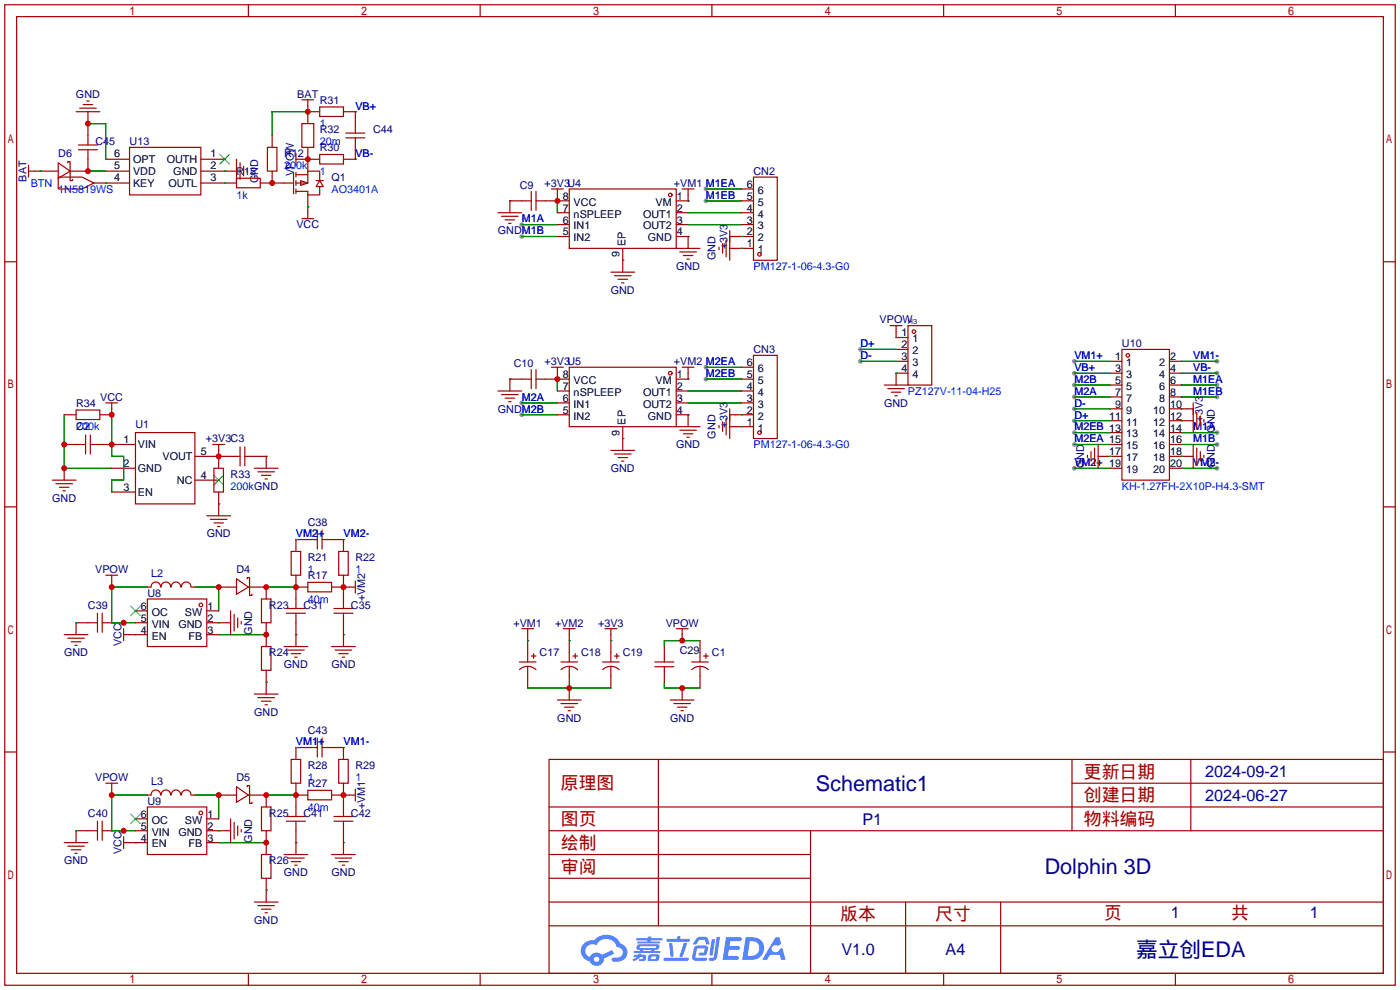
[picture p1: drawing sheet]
<svg xmlns="http://www.w3.org/2000/svg" width="299mm" height="212mm" viewBox="0 0 299 212" stroke-linecap="round" stroke-linejoin="round" font-family="sans-serif">
<g fill="#999">
<circle cx="111.5" cy="48" r=".51"/>
<circle cx="111.5" cy="50.5" r=".51"/>
<circle cx="111.5" cy="88.6" r=".51"/>
<circle cx="111.5" cy="86.1" r=".51"/>
<circle cx="183.9" cy="74.7" r=".51"/>
<circle cx="183.9" cy="77.2" r=".51"/>
<circle cx="150.9" cy="40.4" r=".51"/>
<circle cx="150.9" cy="78.5" r=".51"/>
<circle cx="150.9" cy="81" r=".51"/>
<circle cx="150.9" cy="42.9" r=".51"/>
<circle cx="260.1" cy="82.3" r=".51"/>
<circle cx="260.1" cy="84.8" r=".51"/>
<circle cx="229.6" cy="95" r=".51"/>
<circle cx="229.6" cy="92.5" r=".51"/>
<circle cx="229.6" cy="82.3" r=".51"/>
<circle cx="229.6" cy="84.8" r=".51"/>
<circle cx="260.1" cy="95" r=".51"/>
<circle cx="260.1" cy="92.5" r=".51"/>
<circle cx="229.6" cy="100.1" r=".51"/>
<circle cx="260.1" cy="100.1" r=".51"/>
<circle cx="229.6" cy="77.2" r=".51"/>
<circle cx="260.1" cy="77.2" r=".51"/>
<circle cx="229.6" cy="79.8" r=".51"/>
<circle cx="260.1" cy="79.8" r=".51"/>
<circle cx="229.6" cy="87.4" r=".51"/>
<circle cx="229.6" cy="89.9" r=".51"/>
</g>
<g fill="none" stroke="#a10000" stroke-width=".25">
<path d="M1 1h297.2v209.6h-297.2zM3.6 3.6h292.1v204.4h-292.1zM53.1 1v2.6M102.6 1v2.6M152.1 1v2.6M201.7 1v2.6M251.2 1v2.6M1 55.9h2.6M295.7 55.9h2.5M1 108.3h2.6M295.7 108.3h2.5M1 160.7h2.6"/>
<path d="M117.3 162.3h178.4v45.7h-178.4zM117.3 177.5h178.4M117.3 172.5h178.4M140.7 162.3v35.6M173.2 177.5v30.5M229.1 162.3v15.2M229.1 167.4h66.6M254.5 162.3v15.2M295.7 160.7h2.5M117.3 182.6h55.9M117.3 197.9h178.4M117.3 192.8h178.4"/>
<path d="M117.3 187.7h55.9M193.5 192.8v15.2M213.9 192.8v15.2M53.1 208v2.6M102.6 208v2.6M152.1 208v2.6M201.7 208v2.6M251.2 208v2.6"/>
</g>
<g fill="#5487ff">
<path d="M155.2 200.3h2.6a.48 .48 0 0 1 .7 .4 .48 .48 0 0 1-.6 .4h-1.8l-.2 1.1h1.9a.43 .43 0 0 1 .4 .4 .43 .43 0 0 1-.5 .4h-1.9l-.2 1.3h1.7a.45 .45 0 0 1 .5 .2 .45 .45 0 0 1-.1 .6h-3.3z"/>
<path d="M165.7 200.3h.9l.4 1.5-.8 .3a.84 .84 0 0 0-1.2 .3 .84 .84 0 0 0 .4 1.1 .84 .84 0 0 0 1.1-.4l.1-.2 .6-.3 .7 2.5h-1l-.2-1h-2.1l-.6 1h-1.1z"/>
<path d="M152.1 200.8h.7l-.5 3.1a.36 .36 0 0 1-.3 .3 .36 .36 0 0 1-.4-.3z"/>
<path d="M153.2 200.2h.7l-.6 4.3a1.13 1.13 0 0 1-1.8 .6l.2-.4h.7l.2-.2z"/>
<path d="M148.9 200.6l.6-.4h1a.77 .77 0 0 1 .9 .5l.3 1-.2 .2h-.5l-.3-.9-.2-.2-1 .1-.7 1-.6-.1-.1-.2z"/>
<path d="M148.4 202.4l.6-.3h1.7a.81 .81 0 0 1 .7 .5 .81 .81 0 0 1-.2 .8 .81 .81 0 0 1-.9 .8h-.7a.32 .32 0 0 1-.3-.3 .32 .32 0 0 1 .4-.3h.7l.2-.9-1.6 .1-.4 1.8 2.2 .1a.32 .32 0 0 1 .3 .4 .32 .32 0 0 1-.4 .2h-2.2l-.5-.3-.1-.5z"/>
<path d="M141.9 204.7h5a.33 .33 0 0 1 .3 .3 .33 .33 0 0 1-.3 .3h-4.9l-.2-.1z"/>
<path d="M146.1 201.5h.8l-.7 2a.98 .98 0 0 1-.7 1.1l-.3-.3z"/>
<path d="M143 201.6h.7l.3 2.5a.34 .34 0 0 1-.3 .4 .34 .34 0 0 1-.4-.3z"/>
<path d="M142.5 200.7h2.1l.3-.6h.6l-.1 .6h1.7a.32 .32 0 0 1 .4 .3 .32 .32 0 0 1-.4 .3h-4.5l-.2-.2z"/>
<path d="M135.5 204.1h.9l.1-.3h.6v.3h.8a.82 .82 0 0 1-.5 1.3h-.8v-.4l.7-.1 .1-.3a.68 .68 0 0 0-1 .4l-1.1 .4-.1-.4 .9-.5h-.7z"/>
<path d="M136 200.5h2.4l.1-.3h.7v.3h2.2l.2 .3-.2 .2h-2.3v.2h1.8l.2 .3-.2 .1h-4.5l-.1-.4h2l.1-.2h-2.3l-.1-.2z"/>
<path d="M159.4 200.3l-.8 4.9h1.7a2.5 2.5 0 0 0 3-2.5 2.5 2.5 0 0 0-3.1-2.4zM160.3 201.1a1.61 1.61 0 0 1 2 1.5 1.61 1.61 0 0 1-1.8 1.7h-.7z"/>
<path d="M136.2 202a.55 .55 0 0 0-.2 .8 .55 .55 0 0 0 .7 .2l.1 .3h-1.3v.3l5.4 .1 .3-.2-.2-.2h-1.2l.2-.3a.7 .7 0 0 0 .8-.3 .7 .7 0 0 0 0-.8l-4.2-.1zM136.8 202.3l3.3-.1 .1 .1-.2 .3h-3.2zM137.5 203h1.7l-.2 .3h-1.4z"/>
<path d="M138.6 204.2a1.05 1.05 0 0 0 0 1.2 2.91 2.91 0 0 0 2.2-.2 .98 .98 0 0 0 0-1.2h-1.6zM139.2 204.5l.9-.1 .1 .4-.2 .2-.8-.1z"/>
<path d="M124.9 201.6a2.23 2.23 0 0 0-.7 2.3 2.23 2.23 0 0 0 1.8 1.6 1.58 1.58 0 0 0 1.8 .9 1.58 1.58 0 0 0 1.3-1.5l2.2-1.1-.5-.7-2.1 1a1.65 1.65 0 0 0-2.7 .4 1.45 1.45 0 0 1-.8-1.9 1.45 1.45 0 0 1 2-.7l.3 .1a2.3 2.3 0 0 1 2.3-1.3 2.3 2.3 0 0 1 2 1.7 1.12 1.12 0 0 1 1.3 1 1.12 1.12 0 0 1-1.1 1.2h-.7a.45 .45 0 0 0-.6 .4 .45 .45 0 0 0 .5 .5 2.21 2.21 0 0 0 2.2-.5 2.21 2.21 0 0 0 .5-2.3 2.13 2.13 0 0 0-1.3-1.1 3.3 3.3 0 0 0-5.6-.7l-1.1 .1zM127 205a.57 .57 0 0 1 1.1 0 .57 .57 0 0 1-1.1 0z"/>
</g>
<g fill="none" stroke="#008700" stroke-width=".25">
<path d="M8.6 36.6h.1M18.8 26.4h3.8v7.6M18.8 36.6h3.8M22.6 39.1h.1M48 36.6h.1M48 39.1h.1M58.2 39.1h.1M65.8 34h.1M65.8 23.9h-7.6v5.1M75.9 34h.1M75.9 23.9h.1M65.8 44.2h.1"/>
<path d="M109 42.9h.1M111.5 48h7.6M111.5 50.5h7.6M119.1 42.9v2.6M133.1 55.6h.1M147.1 42.9h.1M147.1 50.5h.1M147.1 48h11.4M147.1 45.5h11.4M150.9 40.4h7.6M150.9 42.9h7.6M158.5 53.1h.1"/>
<path d="M158.5 50.5h.1M150.9 78.5h7.6M183.9 74.7h7.6M183.9 77.2h7.6M191.5 72.1h.1M191.5 79.8h.1M229.6 77.2h7.6M229.6 79.8h7.6M252.5 77.2h7.6M252.5 79.8h7.6M13.7 88.6v11.5h10.2M23.9 88.6v8.9h2.5v5.1h-2.5v2.6"/>
<path d="M46.7 97.5h.1M56.9 97.5h.1M109 81h.1M111.5 88.6h7.6M111.5 86.1h7.6M119.1 81v2.6M133.1 93.7h.1M147.1 88.6h.1M147.1 81h.1M147.1 86.1h11.4M147.1 83.6h11.4M150.9 81h7.6"/>
<path d="M158.5 91.2h.1M158.5 88.6h.1M229.6 82.3h7.6M229.6 84.8h7.6M229.6 95h7.6M229.6 92.5h7.6M229.6 87.4h7.6M229.6 89.9h7.6M237.2 97.5h.1M252.5 89.9h.1M252.5 87.4h.1M252.5 97.5h.1"/>
<path d="M252.5 82.3h7.6M252.5 84.8h7.6M252.5 95h7.6M252.5 92.5h7.6M46.7 107.7h.1M63.2 115.3h.1M73.4 115.3h.1M229.6 100.1h7.6M252.5 100.1h7.6M16.3 133.1h.1M29 135.6h.1M31.5 125.5h-7.6v7.6h5.1"/>
<path d="M41.7 125.5h5v5.1M46.7 133.1h.1M46.7 135.6h10.2M56.9 125.5h6.3M63.2 135.6h.1M73.4 125.5h.1M73.4 135.6h.1M112.8 136.9h.1M121.7 136.9h.1M130.6 136.9h.1M149.6 136.9h-7.6v1.3M56.9 145.8h.1"/>
<path d="M63.2 159.8h.1M73.4 159.8h.1M112.8 147.1h17.8M142 145.8v1.3h7.6M16.3 177.5h.1M31.5 169.9h-7.6v7.6h5.1M41.7 169.9h5v5.1M46.7 177.5h.1M56.9 169.9h6.3M73.4 169.9h.1M29 180.1h.1M46.7 180.1h10.2"/>
<path d="M56.9 190.2h.1M63.2 180.1h.1M73.4 180.1h.1"/>
</g>
<g fill="none" stroke="#a10000" stroke-width=".25">
<path d="M6.1 36.6h6.3M6.1 35.3v2.5M12.4 37.8h5.1l2.6 1.3-2.6 1.3h-5.1zM12.4 34.8l2.6 1.8-2.6 1.5zM14.5 34.8v-.3h.5v2.1M15 36.6v2h.5v-.2M16.3 23.9h5M16.8 32h4M16.8 31h4M17 23.1h3.6M17.8 22.4h2M18.5 21.6h.5"/>
<path d="M18.8 32v4.6h-3.8M18.8 23.9v7.1M20.1 39.1h7.6M22.6 34h5.1M22.6 36.6h5.1M27.7 31.5h15.2v10.2h-15.2zM42.9 34h5.1M42.9 36.6h7.6M50.5 38.1h5.1v2h-5.1zM50.5 34v5.1h-7.6M51.3 34.8v3.6M52.1 35.6v2"/>
<path d="M52.8 36.3v.5M55.6 39.1h7.1M57.1 31.5h2.1v5.1h-2.1zM58.2 29v2.5M58.2 36.6v2.5M62.7 36.8v4.6M63.2 37.3h2.6M63.2 32.8v2.5M63.2 36.8v1M63.2 38.6v1M63.2 34h5.1M64.3 38.6l1.5 .5-1.5 .5z"/>
<path d="M64.5 26.4h2.6v5.1h-2.6zM64.5 21.3h2.6M65.8 36.6h2.5v2M65.8 36.6v2.5h-2.6M65.8 21.3v5.1M65.8 31.5v5.1M65.8 23.9h2.5M67.6 38.6h1.5M68.3 33h5.1v2.1h-5.1zM68.3 22.9h5.1v2h-5.1zM68.3 38.6l.8 1.3h-1.5zM68.3 39.9v1.8h-2.5v-.8h-2.6"/>
<path d="M73.4 23.9h2.5v4.5M73.9 29.5h4.1M73.9 28.4h4.1M75.9 29.5v4.5h-2.5M161 37.8h5.1v17.8h-5.1zM63.2 40.4v1M64.5 46.7h2.6M65.8 41.7v5M106.4 45.5h5.1M107.2 46.2h3.5M107.9 47h2.1M108.7 47.8h.5"/>
<path d="M113.5 42.9h-4.5v2.6M113.5 40.9v4.1M114.6 42.9h7.1M114.6 40.9v4.1M117.9 40.4h2.5M119.1 45.5h2.6M119.1 48h2.6M119.1 50.5h2.6M119.1 40.4v2.5M121.7 40.4h22.8v12.7h-22.8zM130.6 58.2h5M131.3 58.9h3.6"/>
<path d="M132.1 59.7h2M133.1 53.1v5.1M144.5 45.5h2.6M144.5 48h2.6M144.5 50.5h2.6v2.6M144.5 53.1h5.1M145.3 53.8h3.5M145.8 40.4h2.5M146 54.6h2.1M146.8 55.4h.5M147.1 40.4v2.5h-2.6M153.7 52.8v.5"/>
<path d="M154.4 52.1v2M155.2 51.3v3.6M156 50.5h5M156 53.1h5M156 49.3v6.3M158.5 42.9h2.5M158.5 45.5h2.5M158.5 48h2.5M158.5 40.4h2.5M113.5 79v4.1M114.6 79v4.1M117.9 78.5h2.5"/>
<path d="M119.1 78.5v2.5M121.7 78.5h22.8v12.7h-22.8zM132.8 60.5h.5M145.8 78.5h2.5M147.1 78.5v2.5h-2.6M158.5 78.5h2.5M161 75.9h5.1v17.8h-5.1zM190.2 69.6h2.6M191.5 69.6v2.5h2.6M191.5 74.7h2.6M191.5 77.2h2.6M194.1 69.6h5v12.7h-5z"/>
<path d="M194.1 79.8h-2.6v2.5M237.2 77.2h2.6M237.2 79.8h2.6M239.8 74.7h10.1v27.9h-10.1zM249.9 77.2h2.6M249.9 79.8h2.6M13.7 95h4.6M13.7 88.6h2.6M16.3 87.6h5v2.1h-5zM18.3 93v4M19.3 95h9.7M19.3 93v4"/>
<path d="M22.6 86.1h2.5M23.9 86.1v2.5h-2.6M29 92.5h12.7v15.2h-12.7zM41.7 97.5h9.6M45.5 95h2.5M46.7 95v5.1M51.3 95.5v4.1M52.3 97.5h4.6v2.6M52.3 95.5v4.1M106.4 83.6h5.1M107.2 84.3h3.5M107.9 85.1h2.1"/>
<path d="M108.7 85.9h.5M113.5 81h-4.5v2.6M114.6 81h7.1M119.1 83.6h2.6M119.1 86.1h2.6M119.1 88.6h2.6M130.6 96.3h5M131.3 97h3.6M132.1 97.8h2M132.8 98.6h.5M133.1 91.2v5.1M144.5 83.6h2.6"/>
<path d="M144.5 86.1h2.6M144.5 88.6h2.6v2.6M144.5 91.2h5.1M145.3 91.9h3.5M146 92.7h2.1M146.8 93.5h.5M153.7 90.9v.5M154.4 90.2v2M155.2 89.4v3.6M156 88.6h5M156 91.2h5M156 87.4v6.3"/>
<path d="M158.5 81h2.5M158.5 83.6h2.5M158.5 86.1h2.5M189 82.3h5.1M189.7 83.1h3.6M190.5 83.8h2M191.3 84.6h.5M232.4 97.3v.5M233.2 96.5v2.1M233.9 95.8v3.5M234.7 97.5h5.1M234.7 95v5.1"/>
<path d="M237.2 95h2.6M237.2 82.3h2.6M237.2 87.4h2.6M237.2 89.9h2.6M237.2 84.8h2.6M237.2 92.5h2.6M249.9 95h2.6M249.9 97.5h5.1M249.9 82.3h2.6M249.9 87.4h5.1M249.9 89.9h5.1M249.9 84.8h2.6"/>
<path d="M249.9 92.5h2.6M255 86.1v6.4M255 95v5.1M255.8 88.1v3.6M255.8 95.8v3.5M256.5 88.9v2M256.5 96.5v2.1M257.3 89.7v.5M257.3 97.3v.5M11.2 102.6h5.1M11.9 103.4h3.6M12.7 104.1h2"/>
<path d="M13.5 104.9h.5M13.7 100.1v2.5M23.9 100.1h5.1M23.9 105.2h5.1M41.7 102.6h5M44.2 110.2h5.1M45 111h3.5M45.7 100.1h2.1v5.1h-2.1zM45.7 111.8h2.1M46.5 112.5h.5M46.7 105.2v5M54.4 100.1h5"/>
<path d="M55.1 100.8h3.6M55.9 101.6h2M56.6 102.4h.5M62.2 117.9h2.1v5h-2.1zM67.8 115.3h-4.6v2.6M67.8 113.3v4M68.8 115.3h4.6v2.6M68.8 113.3v4M72.4 117.9h2v5h-2zM237.2 100.1h2.6M249.9 100.1h2.6M13.7 135.6h5.1"/>
<path d="M14.5 136.4h3.5M15.2 137.2h2.1M16 137.9h.5M20.8 131.1v4M20.8 133.1h-4.5v2.5M21.8 133.1h4.6M21.8 131.1v4M22.6 122.9h2.5M23.9 122.9v2.6M26.4 135.6h5.1M26.4 134.4v2.5M29 133.1h2.5"/>
<path d="M29 130.6h2.5M31.5 128h12.7v10.2h-12.7zM34.3 125.5a1.01 1.01 0 0 0-1-1.1 1.01 1.01 0 0 0-1 1.1h-.8M34.4 125.5a1.01 1.01 0 0 1 1.1-1.1 1.01 1.01 0 0 1 1 1.1M36.6 125.5a1.01 1.01 0 0 1 1-1.1 1.01 1.01 0 0 1 1 1.1M38.8 125.5a1.01 1.01 0 0 1 1-1.1 1.01 1.01 0 0 1 1 1.1M40.9 125.5h.8M44.2 133.1h5.1M44.2 135.6h2.5M44.2 130.6h2.5M46.7 125.5h3.8M49.3 130.6v5"/>
<path d="M50 131.3v3.6M50.5 123.7l2.6 1.8-2.6 1.5zM50.8 132.1v2M51.6 132.8v.6M52.8 123.7v-.3h.5v3.9h.5v-.3M53.1 125.5h3.8v2.5M55.9 128h2v5.1h-2zM55.9 138.2h2v5.1h-2zM56.9 133.1v5.1M60.7 138.2h5.1M61.2 131.1h4.1M61.2 130h4.1"/>
<path d="M61.5 138.9h3.5M62.2 139.7h2.1M63.2 122.9v7.1M63.2 131.1v7.1M63.2 125.5h2.6M65.8 124.5h5.1v2h-5.1zM70.9 125.5h5M70.9 138.2h5M71.4 131.1h4M71.4 130h4M71.6 138.9h3.6M72.4 139.7h2"/>
<path d="M73.4 122.9v7.1M73.4 131.1v7.1M75.9 124.2v2.5M111.5 134.4h2.5M112.8 134.4v7.1M114 139.7v1M120.4 134.4h2.5M121.7 134.4v7.1M122.9 139.7v1M129.3 134.4h2.5M130.6 134.4v7.1M131.8 139.7v1"/>
<path d="M142 138.2v3.3M144.5 134.4h2.6M145.8 134.4v2.5M149.6 136.9v4.6M150.9 139.7v1M54.4 148.3h5M55.1 149.1h3.6M55.9 149.9h2M56.6 150.6h.5M56.9 143.3v5M63 140.5h.5M67.8 159.8h-4.6v2.5"/>
<path d="M67.8 157.7v4.1M68.8 159.8h4.6v2.5M68.8 157.7v4.1M73.2 140.5h.5M111 141.5h3.6M111 143.1a2.54 2.54 0 0 1 3.6 0M112.8 142.5v4.6M113.5 140.2h1.1M119.1 149.6h5.1M119.9 150.4h3.5M119.9 141.5h3.5M119.9 143.1a2.54 2.54 0 0 1 3.6 0"/>
<path d="M120.6 151.1h2.1M121.4 151.9h.5M121.7 142.5v7.1M122.4 140.2h1M128.8 141.5h3.5M128.8 143.1a2.54 2.54 0 0 1 3.5 0M130.6 142.5v4.6M131.3 140.2h1M140 141.5h4M140 142.5h4M142 142.5v3.3M143.3 149.6h5"/>
<path d="M144 150.4h3.6M144.8 151.1h2M145.5 151.9h.5M145.8 147.1v2.5M147.8 141.5h3.6M147.9 143.1a2.54 2.54 0 0 1 3.5 0M149.6 142.5v4.6M150.4 140.2h1M20.8 175.5v4.1M20.8 177.5h-4.5v2.6M21.8 175.5v4.1M21.8 177.5h4.6"/>
<path d="M22.6 167.4h2.5M23.9 167.4v2.5M26.4 178.8v2.6M29 177.5h2.5M29 175h2.5M31.5 172.5h12.7v10.1h-12.7zM34.3 169.9a1.01 1.01 0 0 0-1-1.1 1.01 1.01 0 0 0-1 1.1h-.8M34.4 169.9a1.01 1.01 0 0 1 1.1-1.1 1.01 1.01 0 0 1 1 1.1M36.6 169.9a1.01 1.01 0 0 1 1-1.1 1.01 1.01 0 0 1 1 1.1M38.8 169.9a1.01 1.01 0 0 1 1-1.1 1.01 1.01 0 0 1 1 1.1M40.9 169.9h.8M44.2 177.5h5.1"/>
<path d="M44.2 175h2.5M46.7 169.9h3.8M49.3 175v5.1M50 175.8v3.5M50.5 168.1l2.6 1.8-2.6 1.6zM50.8 176.5v2.1M51.6 177.3v.5M52.8 168.1v-.2h.5v3.8h.5v-.2M53.1 169.9h3.8v2.6M55.9 172.5h2v5h-2zM56.9 177.5v5.1M61.2 175.5h4.1"/>
<path d="M61.2 174.5h4.1M62.2 162.3h2.1v5.1h-2.1zM63.2 167.4v7.1M63.2 175.5v7.1M63.2 169.9h2.6M65.8 168.9h5.1v2h-5.1zM70.9 169.9h5M71.4 175.5h4M71.4 174.5h4M72.4 162.3h2v5.1h-2zM73.4 167.4v7.1M73.4 175.5v7.1"/>
<path d="M75.9 168.7v2.5M13.7 180.1h5.1M14.5 180.8h3.5M15.2 181.6h2.1M16 182.4h.5M26.4 180.1h5.1M44.2 180.1h2.5M54.4 192.8h5M55.1 193.5h3.6M55.9 182.6h2v5.1h-2zM55.9 194.3h2M56.6 195.1h.5"/>
<path d="M56.9 187.7v5.1M60.7 182.6h5.1M61.5 183.4h3.5M62.2 184.2h2.1M63 184.9h.5M70.9 182.6h5M71.6 183.4h3.6M72.4 184.2h2M73.2 184.9h.5"/>
<circle cx="143.3" cy="41.7" r=".38"/>
<circle cx="162.3" cy="54.4" r=".38"/>
<circle cx="143.3" cy="79.8" r=".38"/>
<circle cx="195.3" cy="70.9" r=".38"/>
<circle cx="241" cy="75.9" r=".38"/>
<circle cx="162.3" cy="92.5" r=".38"/>
<circle cx="42.9" cy="129.3" r=".38"/>
<circle cx="42.9" cy="173.7" r=".38"/>
</g>
<path d="M47 33l2 2.1M49 33l-2 2.1M45.7 101.6l2.1 2M47.8 101.6l-2.1 2M27.9 129.5l2.1 2.1M30 129.5l-2.1 2.1M27.9 174l2.1 2M30 174l-2.1 2" fill="none" stroke="#3c3" stroke-width=".25"/>
<g fill="#c00">
<circle cx="46.7" cy="97.5" r=".63"/>
<circle cx="119.1" cy="42.9" r=".63"/>
<circle cx="119.1" cy="81" r=".63"/>
<circle cx="13.7" cy="100.1" r=".63"/>
<circle cx="13.7" cy="95" r=".63"/>
<circle cx="145.8" cy="136.9" r=".63"/>
<circle cx="145.8" cy="147.1" r=".63"/>
<circle cx="121.7" cy="147.1" r=".63"/>
<circle cx="58.2" cy="39.1" r=".63"/>
<circle cx="26.4" cy="133.1" r=".63"/>
<circle cx="23.9" cy="125.5" r=".63"/>
<circle cx="46.7" cy="125.5" r=".63"/>
<circle cx="56.9" cy="125.5" r=".63"/>
<circle cx="63.2" cy="125.5" r=".63"/>
<circle cx="73.4" cy="125.5" r=".63"/>
<circle cx="26.4" cy="177.5" r=".63"/>
<circle cx="23.9" cy="169.9" r=".63"/>
<circle cx="46.7" cy="169.9" r=".63"/>
<circle cx="56.9" cy="169.9" r=".63"/>
<circle cx="63.2" cy="169.9" r=".63"/>
<circle cx="73.4" cy="169.9" r=".63"/>
<circle cx="23.9" cy="88.6" r=".63"/>
<circle cx="23.9" cy="95" r=".63"/>
<circle cx="56.9" cy="135.6" r=".63"/>
<circle cx="56.9" cy="180.1" r=".63"/>
<circle cx="65.8" cy="34" r=".63"/>
<circle cx="18.8" cy="26.4" r=".63"/>
<circle cx="65.8" cy="23.9" r=".63"/>
<circle cx="18.8" cy="36.6" r=".63"/>
</g>
<g font-size="4.6" fill="#000080">
<text x="174.4" y="169">Schematic1</text>
<text x="223.3" y="186.8">Dolphin 3D</text>
<text x="242.8" y="204.6">嘉立创EDA</text>
</g>
<g font-size="3.8" fill="#a00000">
<text x="231.6" y="166.2">更新日期</text>
<text x="119.9" y="168.7">原理图</text>
<text x="231.6" y="171.3">创建日期</text>
<text x="119.9" y="176.3">图页</text>
<text x="231.6" y="176.3">物料编码</text>
<text x="119.9" y="181.4">绘制</text>
<text x="119.9" y="186.5">审阅</text>
<text x="179.6" y="196.7">版本</text>
<text x="199.9" y="196.7">尺寸</text>
<text x="236" y="196.4">页</text>
<text x="263.1" y="196.4">共</text>
</g>
<g font-size="3.5" fill="#000080">
<text x="257.6" y="166.1">2024-09-21</text>
<text x="257.6" y="171.1">2024-06-27</text>
<text x="184.3" y="176.2">P1</text>
<text x="250.2" y="196.3">1</text>
<text x="280" y="196.3">1</text>
<text x="179.8" y="204.2">V1.0</text>
<text x="202.1" y="204.2">A4</text>
</g>
<g font-size="2.3" fill="#000080">
<text x="16.2" y="20.9">GND</text>
<text x="63.5" y="20.9">BAT</text>
<text x="68.3" y="22.1">R31</text>
<text x="68.3" y="28.5">R32</text>
<text x="79.8" y="28.5">C44</text>
<text x="12.4" y="33.6">D6</text>
<text x="20.4" y="31">C45</text>
<text x="27.7" y="31">U13</text>
<text x="60.7" y="33.6">R12</text>
<text x="68.3" y="32.3">R30</text>
<text x="5.6" y="38.8" transform="rotate(-90 5.6 38.8)">BAT</text>
<text x="50.5" y="37.4">R15</text>
<text x="55.2" y="39.1" transform="rotate(-90 55.2 39.1)">GND</text>
<text x="62.8" y="37.6" transform="rotate(-90 62.8 37.6)">VPOW</text>
<text x="70.9" y="38.7">Q1</text>
<text x="111.1" y="40.4">C9</text>
<text x="116.4" y="39.9">+3V3U4</text>
<text x="144" y="39.9">+VM1 M1EA</text>
<text x="161" y="37.4">CN2</text>
<text x="63.3" y="48.8">VCC</text>
<text x="106.4" y="50.1">GNDM1B</text>
<text x="155.5" y="53.3" transform="rotate(-90 155.5 53.3)">+3V3</text>
<text x="144.5" y="57.7">GND</text>
<text x="153" y="55.7" transform="rotate(-90 153 55.7)">GND</text>
<text x="130.5" y="62.8">GND</text>
<text x="188" y="69.1">VPOW</text>
<text x="161" y="75.5">CN3</text>
<text x="239.8" y="74.2">U10</text>
<text x="109.8" y="78.5">C10</text>
<text x="116.4" y="78">+3V3U5</text>
<text x="144" y="78">+VM2 M2EA</text>
<text x="16.3" y="86.9">R34</text>
<text x="21.4" y="85.6">VCC</text>
<text x="106.4" y="88.2">GNDM2B</text>
<text x="189" y="86.9">GND</text>
<text x="16.3" y="92">C2</text>
<text x="29" y="91.5">U1</text>
<text x="44" y="94.5">+3V3C3</text>
<text x="144.5" y="95.8">GND</text>
<text x="153" y="93.8" transform="rotate(-90 153 93.8)">GND</text>
<text x="155.5" y="91.4" transform="rotate(-90 155.5 91.4)">+3V3</text>
<text x="257.1" y="90.1" transform="rotate(-90 257.1 90.1)">+3V3</text>
<text x="259.6" y="92.5" transform="rotate(-90 259.6 92.5)">GND</text>
<text x="130.5" y="100.9">GND</text>
<text x="231.7" y="100.1" transform="rotate(-90 231.7 100.1)">GND</text>
<text x="259.6" y="100.1" transform="rotate(-90 259.6 100.1)">GND</text>
<text x="11.2" y="107.2">GND</text>
<text x="49.3" y="102.2">R33</text>
<text x="65.8" y="112.3">C38</text>
<text x="44.2" y="114.9">GND</text>
<text x="65.8" y="119.9">R21</text>
<text x="75.9" y="119.9">R22</text>
<text x="20.3" y="122.5">VPOW</text>
<text x="32.3" y="123.4">L2</text>
<text x="50.5" y="122.5">D4</text>
<text x="65.8" y="123.7">R17</text>
<text x="18.8" y="130.1">C39</text>
<text x="31.5" y="127.6">U8</text>
<text x="57.5" y="130.1">R23</text>
<text x="64.9" y="130.1">C31</text>
<text x="75" y="130.1">C35</text>
<text x="78" y="128.5" transform="rotate(-90 78 128.5)">+VM2</text>
<text x="53.9" y="135.7" transform="rotate(-90 53.9 135.7)">GND</text>
<text x="109.7" y="133.9">+VM1</text>
<text x="118.6" y="133.9">+VM2</text>
<text x="127.8" y="133.9">+3V3</text>
<text x="142.3" y="133.9">VPOW</text>
<text x="13.7" y="140.3">GND</text>
<text x="26" y="138.1" transform="rotate(-90 26 138.1)">VCC</text>
<text x="57.5" y="140.2">R24</text>
<text x="60.7" y="142.8">GND</text>
<text x="70.8" y="142.8">GND</text>
<text x="115.3" y="140.3">C17</text>
<text x="124.2" y="140.3">C18</text>
<text x="133.1" y="140.3">C19</text>
<text x="145.3" y="139.7">C29</text>
<text x="152.1" y="140.3">C1</text>
<text x="54.3" y="153">GND</text>
<text x="119.1" y="154.2">GND</text>
<text x="143.2" y="154.2">GND</text>
<text x="65.8" y="156.8">C43</text>
<text x="20.3" y="166.9">VPOW</text>
<text x="32.3" y="167.8">L3</text>
<text x="50.5" y="166.9">D5</text>
<text x="65.8" y="164.4">R28</text>
<text x="75.9" y="164.4">R29</text>
<text x="31.5" y="172">U9</text>
<text x="65.8" y="168.2">R27</text>
<text x="78" y="173" transform="rotate(-90 78 173)">+VM1</text>
<text x="18.8" y="174.5">C40</text>
<text x="57.5" y="174.5">R25</text>
<text x="64.9" y="174.5">C41</text>
<text x="75" y="174.5">C42</text>
<text x="13.7" y="184.7">GND</text>
<text x="26" y="182.5" transform="rotate(-90 26 182.5)">VCC</text>
<text x="53.9" y="180.1" transform="rotate(-90 53.9 180.1)">GND</text>
<text x="57.5" y="184.7">R26</text>
<text x="60.7" y="187.2">GND</text>
<text x="70.8" y="187.2">GND</text>
<text x="54.3" y="197.4">GND</text>
</g>
<g font-size="2.3" fill="#00f">
<text x="75.9" y="23.4">VB+</text>
<text x="68.3" y="27.2">1</text>
<text x="68.3" y="31">20m</text>
<text x="75.9" y="33.6">VB-</text>
<text x="6.6" y="39.9">BTN</text>
<text x="12.4" y="41.2">1N5819WS</text>
<text x="60.7" y="36.1">200k</text>
<text x="68.3" y="37.4">1</text>
<text x="70.9" y="41.2">AO3401A</text>
<text x="50.5" y="42.5">1k</text>
<text x="111.5" y="47.5">M1A</text>
<text x="150.9" y="42.5">M1EB</text>
<text x="161" y="57.7">PM127-1-06-4.3-G0</text>
<text x="183.9" y="74.2">D+</text>
<text x="183.9" y="76.8">D-</text>
<text x="229.6" y="76.8">VM1+</text>
<text x="255" y="76.8">VM1-</text>
<text x="150.9" y="80.6">M2EB</text>
<text x="229.6" y="81.8">M2B</text>
<text x="229.6" y="79.3">VB+</text>
<text x="255" y="81.8">M1EA</text>
<text x="255" y="79.3">VB-</text>
<text x="111.5" y="85.6">M2A</text>
<text x="194.1" y="84.4">PZ127V-11-04-H25</text>
<text x="229.6" y="84.4">M2A</text>
<text x="229.6" y="86.9">D-</text>
<text x="229.6" y="89.5">D+</text>
<text x="255" y="84.4">M1EB</text>
<text x="16.3" y="92">200k</text>
<text x="161" y="95.8">PM127-1-06-4.3-G0</text>
<text x="229.6" y="94.5">M2EA 15</text>
<text x="229.6" y="92">M2EB 13</text>
<text x="255" y="94.5">M1B</text>
<text x="255" y="92">M1A</text>
<text x="229.6" y="99.6">VM2+ 19</text>
<text x="255" y="99.6">VM2-</text>
<text x="49.3" y="104.7">200kGND</text>
<text x="239.8" y="104.7">KH-1.27FH-2X10P-H4.3-SMT</text>
<text x="63.2" y="114.9">VM2+</text>
<text x="73.4" y="114.9">VM2-</text>
<text x="65.8" y="122.5">1</text>
<text x="75.9" y="122.5">1</text>
<text x="65.8" y="128.8">40m</text>
<text x="63.2" y="159.3">VM1+</text>
<text x="73.4" y="159.3">VM1-</text>
<text x="65.8" y="166.9">1</text>
<text x="75.9" y="166.9">1</text>
<text x="65.8" y="173.3">40m</text>
</g>
<g font-size="2.3">
<text x="24.4" y="33.6">6</text>
<text x="28.4" y="34.8">OPT</text>
<text x="35.6" y="34.8">OUTH</text>
<text x="45" y="33.6">1</text>
<text x="24.4" y="38.7">4</text>
<text x="24.4" y="36.1">5</text>
<text x="28.4" y="39.9">KEY</text>
<text x="28.4" y="37.4">VDD</text>
<text x="36" y="39.9">OUTL</text>
<text x="37" y="37.4">GND</text>
<text x="45" y="38.7">3</text>
<text x="45" y="36.1">2</text>
<text x="159.6" y="40.2">6</text>
<text x="162" y="41.4">6</text>
<text x="120.3" y="47.8">6</text>
<text x="120.3" y="45.2">7</text>
<text x="120.3" y="42.7">8</text>
<text x="122.6" y="46.5">nSPLEEP</text>
<text x="122.6" y="44">VCC</text>
<text x="137.4" y="46.5">OUT1</text>
<text x="140.1" y="44">VM</text>
<text x="144.7" y="42.7">1</text>
<text x="144.7" y="45.2">2</text>
<text x="144.7" y="47.8">3</text>
<text x="159.6" y="47.8">3</text>
<text x="159.6" y="45.2">4</text>
<text x="159.6" y="42.7">5</text>
<text x="162" y="46.5">4</text>
<text x="162" y="44">5</text>
<text x="120.3" y="50.3">5</text>
<text x="122.6" y="51.6">IN2</text>
<text x="122.6" y="49">IN1</text>
<text x="133.6" y="52.6" transform="rotate(-90 133.6 52.6)">EP</text>
<text x="137.4" y="49">OUT2</text>
<text x="138.5" y="51.6">GND</text>
<text x="144.7" y="50.3">4</text>
<text x="159.6" y="52.9">1</text>
<text x="159.6" y="50.3">2</text>
<text x="162" y="51.6">2</text>
<text x="162" y="49">3</text>
<text x="132.4" y="55" transform="rotate(-90 132.4 55)">9</text>
<text x="162" y="54.1">1</text>
<text x="192.6" y="71.9">1</text>
<text x="192.6" y="74.4">2</text>
<text x="192.6" y="77">3</text>
<text x="195" y="73.2">1</text>
<text x="195" y="75.7">2</text>
<text x="238.4" y="77">1</text>
<text x="250.1" y="77">2</text>
<text x="120.3" y="83.3">7</text>
<text x="120.3" y="80.8">8</text>
<text x="122.6" y="82.1">VCC</text>
<text x="140.1" y="82.1">VM</text>
<text x="144.7" y="80.8">1</text>
<text x="144.7" y="83.3">2</text>
<text x="159.6" y="83.3">4</text>
<text x="159.6" y="80.8">5</text>
<text x="159.6" y="78.3">6</text>
<text x="162" y="82.1">5</text>
<text x="162" y="79.5">6</text>
<text x="192.6" y="79.5">4</text>
<text x="195" y="78.3">3</text>
<text x="195" y="80.8">4</text>
<text x="238.4" y="79.5">3</text>
<text x="238.4" y="82.1">5</text>
<text x="240.7" y="78.3">1</text>
<text x="240.7" y="80.8">3</text>
<text x="240.7" y="83.3">5</text>
<text x="247.7" y="83.3">6</text>
<text x="247.7" y="80.8">4</text>
<text x="247.7" y="78.3">2</text>
<text x="250.1" y="82.1">6</text>
<text x="250.1" y="79.5">4</text>
<text x="120.3" y="88.4">5</text>
<text x="120.3" y="85.9">6</text>
<text x="122.6" y="89.7">IN2</text>
<text x="122.6" y="87.1">IN1</text>
<text x="122.6" y="84.6">nSPLEEP</text>
<text x="137.4" y="84.6">OUT1</text>
<text x="137.4" y="87.1">OUT2</text>
<text x="138.5" y="89.7">GND</text>
<text x="144.7" y="85.9">3</text>
<text x="144.7" y="88.4">4</text>
<text x="159.6" y="88.4">2</text>
<text x="159.6" y="85.9">3</text>
<text x="162" y="89.7">2</text>
<text x="162" y="87.1">3</text>
<text x="162" y="84.6">4</text>
<text x="237.1" y="89.7">11</text>
<text x="238.4" y="84.6">7</text>
<text x="238.4" y="87.1">9</text>
<text x="240.7" y="85.9">7</text>
<text x="240.7" y="88.4">9</text>
<text x="246.4" y="88.4">10</text>
<text x="247.7" y="85.9">8</text>
<text x="250.1" y="89.7">12</text>
<text x="250.1" y="87.1">10</text>
<text x="250.1" y="84.6">8</text>
<text x="26.4" y="94.8">1</text>
<text x="29.5" y="95.8">VIN</text>
<text x="132.4" y="93.1" transform="rotate(-90 132.4 93.1)">9</text>
<text x="133.6" y="90.7" transform="rotate(-90 133.6 90.7)">EP</text>
<text x="159.6" y="91">1</text>
<text x="162" y="92.2">1</text>
<text x="240.7" y="91">11</text>
<text x="240.7" y="93.5">13</text>
<text x="246.4" y="93.5">14</text>
<text x="246.4" y="91">12</text>
<text x="250.1" y="94.8">16</text>
<text x="250.1" y="92.2">14</text>
<text x="26.4" y="99.8">2</text>
<text x="29.5" y="100.9">GND</text>
<text x="34.7" y="98.3">VOUT</text>
<text x="42.9" y="97.3">5</text>
<text x="237.1" y="97.3">17</text>
<text x="240.7" y="96">15</text>
<text x="240.7" y="98.6">17</text>
<text x="240.7" y="101.1">19</text>
<text x="246.4" y="101.1">20</text>
<text x="246.4" y="98.6">18</text>
<text x="246.4" y="96">16</text>
<text x="250.1" y="99.8">20</text>
<text x="250.1" y="97.3">18</text>
<text x="26.4" y="104.9">3</text>
<text x="29.5" y="105.9">EN</text>
<text x="37.8" y="103.4">NC</text>
<text x="42.9" y="102.4">4</text>
<text x="30.1" y="130.3">6</text>
<text x="32.4" y="131.6">OC</text>
<text x="39.5" y="131.6">SW</text>
<text x="44.3" y="130.3">1</text>
<text x="30.1" y="135.4">4</text>
<text x="30.1" y="132.9">5</text>
<text x="32.4" y="136.7">EN</text>
<text x="32.4" y="134.1">VIN</text>
<text x="38.1" y="134.1">GND</text>
<text x="40.3" y="136.7">FB</text>
<text x="44.3" y="132.9">2</text>
<text x="44.3" y="135.4">3</text>
<text x="30.1" y="179.9">4</text>
<text x="30.1" y="177.3">5</text>
<text x="30.1" y="174.8">6</text>
<text x="32.4" y="178.6">VIN</text>
<text x="32.4" y="176">OC</text>
<text x="38.1" y="178.6">GND</text>
<text x="39.5" y="176">SW</text>
<text x="44.3" y="174.8">1</text>
<text x="44.3" y="177.3">2</text>
<text x="44.3" y="179.9">3</text>
<text x="32.4" y="181.1">EN</text>
<text x="40.3" y="181.1">FB</text>
</g>
<text font-size="1.6" fill="#000080" x="194.1" y="69.3">H3</text>
</svg>
